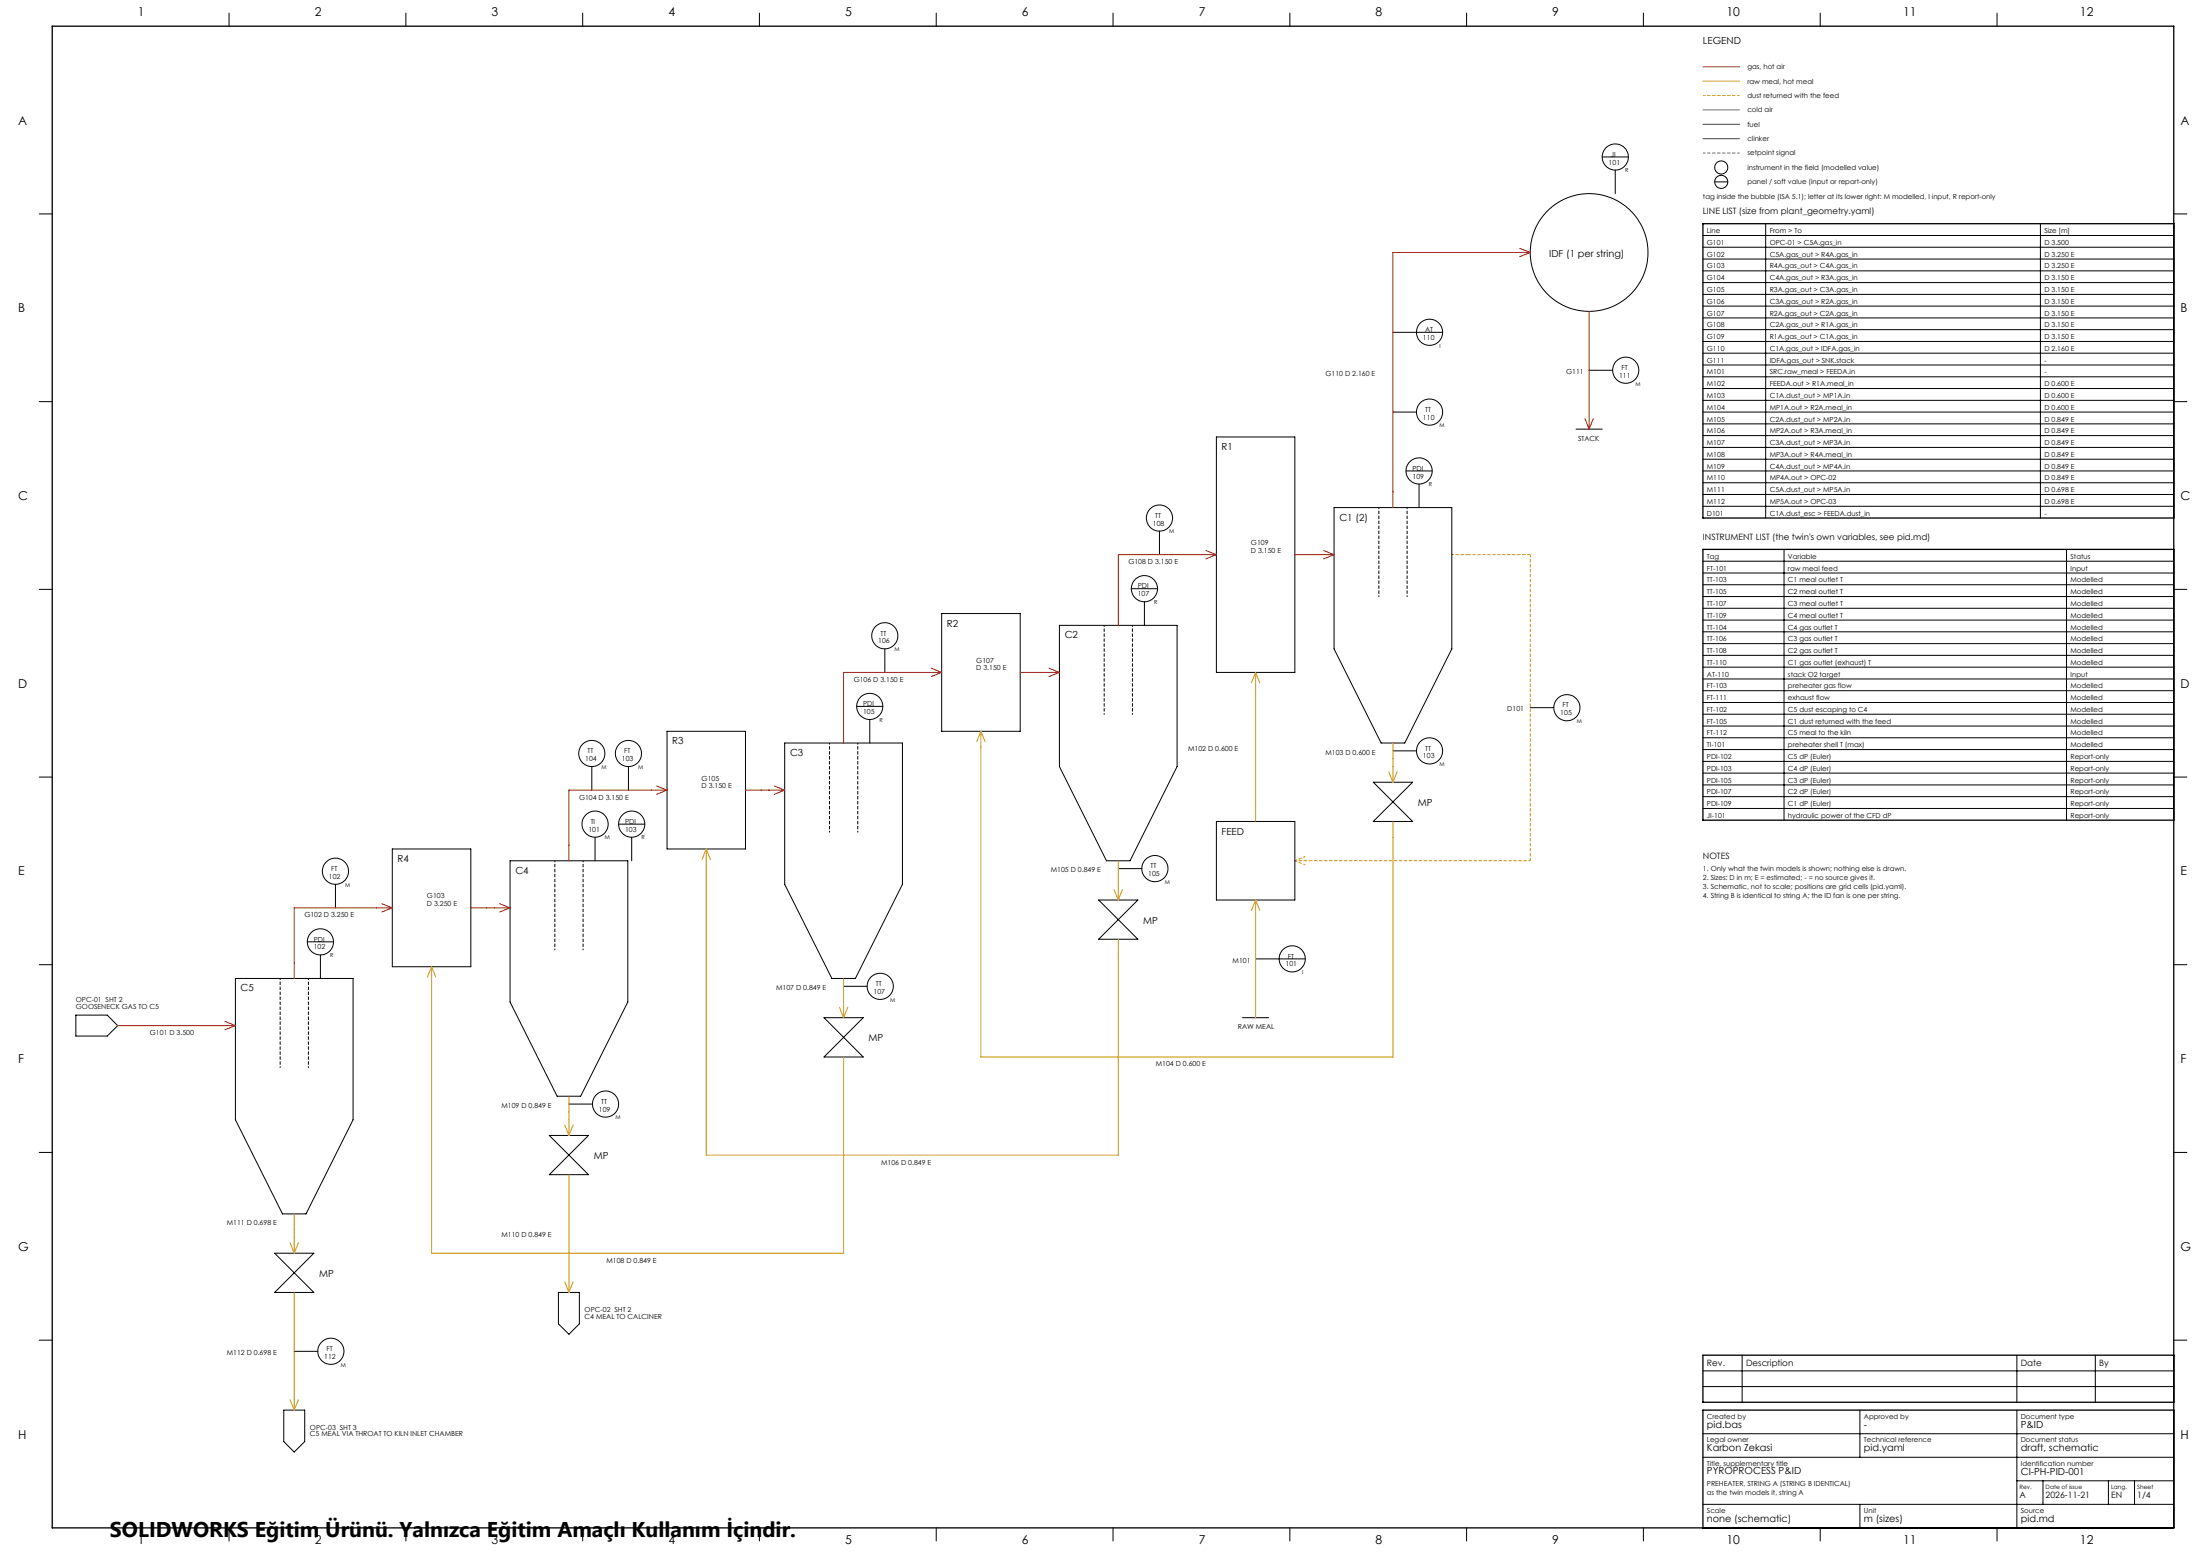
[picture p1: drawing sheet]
<svg xmlns="http://www.w3.org/2000/svg" width="841mm" height="594mm" viewBox="0 0 841 594" stroke-linecap="round" stroke-linejoin="round" font-family="sans-serif">
<g fill="none" stroke="#000" stroke-width=".38">
<path d="M87.6 5v5M155.2 5v5M222.7 5v5M290.3 5v5M357.9 5v5M425.5 5v5M493.1 5v5M560.6 5v5M628.2 5v5M695.8 5v5M763.4 5v5M612.5 60h10"/>
<path d="M617.5 65v9M655.5 69.5h5M15 81.8h5M651 90h180M651 94.5h180M651 99h180M675 85.5v112.5M780 85.5v112.5M831 81.8h5M651 103.5h180M651 108h180M651 112.5h180"/>
<path d="M651 117h180M532.5 127h19M651 121.5h180M651 126h180M651 130.5h180M651 135h180M651 139.5h180M15 153.5h5M532.5 157.5h9M607.5 141.5h9M651 157.5h180M651 144h180"/>
<path d="M651 148.5h180M651 153h180M831 153.5h5M465 167h30v90h-30zM602.5 164h10M651 162h180M651 166.5h180M651 171h180M651 175.5h180M510 194h45v54l-18 36h-9l-18-36zM537.5 180h10M542.5 185v9"/>
<path d="M651 180h180M651 184.5h180M651 189h180M651 193.5h180M443.2 203v9M651 214.5h180M651 219h180M682 210v103.5M790 210v103.5M15 225.3h5M360 234.5h30v45h-30zM405 239h45v54l-18 36h-9l-18-36z"/>
<path d="M432.5 225h10M437.5 230v9M651 223.5h180M651 228h180M651 232.5h180M651 237h180M831 225.3h5M338.2 248v9M651 241.5h180M651 246h180M651 250.5h180M651 255h180"/>
<path d="M651 259.5h180M255 279.5h30v45h-30zM327.5 270h10M332.5 275v9M585 270.5h9M651 264h180M651 268.5h180M651 273h180M651 277.5h180M15 297h5M226.2 293v9M240.2 293v9"/>
<path d="M300 284h45v54l-18 36h-9l-18-36zM525 299h15l-15 15h15zM532.5 287h9M651 282h180M651 286.5h180M651 291h180M651 295.5h180M831 297h5M236.5 315h10M465 314h30v30h-30zM651 300h180M651 304.5h180"/>
<path d="M651 309h180M128.2 338v9M150 324.5h30v45h-30zM195 329h45v54l-18 36h-9l-18-36zM227.5 320v9M241.5 320v9M427.5 332h9M420 344h15l-15 15h15zM15 368.8h5M90 374h45v54l-18 36h-9l-18-36zM117.5 360h10M122.5 365v9"/>
<path d="M322.5 377h9M480 366.5h19M831 368.8h5M29 388h12l4 4-4 4h-12zM315 389h15l-15 15h15zM475 389h10M210 434h15l-15 15h15zM217.5 422h9M15 440.5h5M831 440.5h5M105 479h15l-15 15h15zM213.5 494h8v12l-4 4-4-4z"/>
<path d="M15 512.3h5M112.5 516.5h9M666 518v18M771 518v18M801 518v18M831 512.3h5M108.5 539h8v12l-4 4-4-4zM651 524h180M651 530h180M711 539v18M771 539v45M651 548h180"/>
<path d="M651 557h180M651 575h180M711 575v9M771 566h60M781 566v9M806 566v9M816 566v9M87.6 584v5M155.2 584v5M222.7 584v5M290.3 584v5M357.9 584v5"/>
<path d="M425.5 584v5M493.1 584v5M560.6 584v5M628.2 584v5M695.8 584v5M763.4 584v5"/>
<circle cx="617.5" cy="60" r="5"/>
<circle cx="658" cy="64" r="2.5"/>
<circle cx="658" cy="69.5" r="2.5"/>
<circle cx="607.5" cy="96.5" r="22.5"/>
<circle cx="546.5" cy="127" r="5"/>
<circle cx="546.5" cy="157.5" r="5"/>
<circle cx="621.5" cy="141.5" r="5"/>
<circle cx="443.2" cy="198" r="5"/>
<circle cx="542.5" cy="180" r="5"/>
<circle cx="437.5" cy="225" r="5"/>
<circle cx="338.2" cy="243" r="5"/>
<circle cx="332.5" cy="270" r="5"/>
<circle cx="599" cy="270.5" r="5"/>
<circle cx="226.2" cy="288" r="5"/>
<circle cx="240.2" cy="288" r="5"/>
<circle cx="546.5" cy="287" r="5"/>
<circle cx="227.5" cy="315" r="5"/>
<circle cx="241.5" cy="315" r="5"/>
<circle cx="128.2" cy="333" r="5"/>
<circle cx="441.5" cy="332" r="5"/>
<circle cx="122.5" cy="360" r="5"/>
<circle cx="336.5" cy="377" r="5"/>
<circle cx="494" cy="366.5" r="5"/>
<circle cx="231.5" cy="422" r="5"/>
<circle cx="126.5" cy="516.5" r="5"/>
</g>
<path d="M527.1 194v34.2M537.9 194v34.2M422.1 239v34.2M432.9 239v34.2M317.1 284v34.2M327.9 284v34.2M212.1 329v34.2M222.9 329v34.2M107.1 374v34.2M117.9 374v34.2" fill="none" stroke="#000" stroke-width=".38" stroke-dasharray="1.3 .6" stroke-dashoffset=".7" stroke-linecap="butt"/>
<path d="M555 212h6M501 329h-6M585 329h-84" fill="none" stroke="#c89600" stroke-width=".38" stroke-dasharray="1.3 .6" stroke-dashoffset=".5" stroke-linecap="butt"/>
<path d="M561 212h24" fill="none" stroke="#c89600" stroke-width=".38" stroke-dasharray="1.3 .6" stroke-dashoffset=".1" stroke-linecap="butt"/>
<path d="M585 212v117" fill="none" stroke="#c89600" stroke-width=".38" stroke-dasharray="1.3 .6" stroke-dashoffset=".2" stroke-linecap="butt"/>
<path d="M495 329l4 1.6M495 329l4-1.6" fill="none" stroke="#c89600" stroke-width=".38" stroke-dasharray="1.3 .6" stroke-dashoffset=".4" stroke-linecap="butt"/>
<path d="M651 36.5h14" fill="none" stroke="#c89600" stroke-width=".38" stroke-dasharray="1.3 .6" stroke-dashoffset=".3" stroke-linecap="butt"/>
<path d="M651 58.5h14" fill="none" stroke="#6e6e6e" stroke-width=".38" stroke-dasharray="1.3 .6" stroke-dashoffset=".3" stroke-linecap="butt"/>
<path d="M20 10h811v574h-811zM831 85.5h-180v112.5h180M831 210h-180v103.5h180M831 518h-180v18h180M831 539h-180v45" fill="none" stroke="#000" stroke-width=".5"/>
<g fill="none" stroke="#d20000" stroke-width=".38">
<path d="M651 25.5h14M581 94.9l4 1.6M585 96.5h-52.5v97.5M585 96.5l-4 1.6M607.5 119v45M605.9 160l1.6 4M609.1 160l-1.6 4M461 210.4l4 1.6M465 212h-37.5v27M465 212l-4 1.6M495 212h15M506 210.4l4 1.6"/>
<path d="M510 212l-4 1.6M356 255.4l4 1.6M360 257h-37.5v27M360 257l-4 1.6M390 257h15M401 255.4l4 1.6M405 257l-4 1.6M251 300.4l4 1.6M255 302h-37.5v27M255 302l-4 1.6M285 302h15M296 300.4l4 1.6"/>
<path d="M300 302l-4 1.6M146 345.4l4 1.6M150 347h-37.5v27M150 347l-4 1.6M180 347h15M191 345.4l4 1.6M195 347l-4 1.6M45 392h45M86 390.4l4 1.6M90 392l-4 1.6"/>
</g>
<g fill="none" stroke="#c89600" stroke-width=".38">
<path d="M651 31h14M480 257v57M480 257l-1.6 4M480 257l1.6 4M375 279.5v124.5h157.5v-90M375 279.5l-1.6 4M375 279.5l1.6 4M530.9 295l1.6 4M532.5 284v15M534.1 295l-1.6 4M270 324.5v117h157.5v-82.5M270 324.5l-1.6 4"/>
<path d="M270 324.5l1.6 4M427.5 329v15M425.9 340l1.6 4M429.1 340l-1.6 4M480 344v45M480 344l-1.6 4M480 344l1.6 4M165 369.5v109.5h157.5v-75M165 369.5l-1.6 4M165 369.5l1.6 4M322.5 374v15M320.9 385l1.6 4"/>
<path d="M324.1 385l-1.6 4M217.5 419v15M215.9 430l1.6 4M219.1 430l-1.6 4M217.5 449v45M110.9 475l1.6 4M112.5 464v15M114.1 475l-1.6 4M112.5 494v45M215.9 490l1.6 4M219.1 490l-1.6 4M110.9 535l1.6 4"/>
<path d="M114.1 535l-1.6 4"/>
</g>
<path d="M651 53h14" fill="none" stroke="#784614" stroke-width=".38"/>
<path d="M651 47.5h14" fill="none" stroke="#008c3c" stroke-width=".38"/>
<path d="M651 42h14" fill="none" stroke="#1e5adc" stroke-width=".38"/>
<text font-size="8.2" x="42.1" y="587.3">SOLIDWORKS Eğitim Ürünü. Yalnızca Eğitim Amaçlı Kullanım İçindir.</text>
<g font-size="4.7">
<text x="52.7" y="6">1</text>
<text x="120.3" y="6">2</text>
<text x="187.9" y="6">3</text>
<text x="255.5" y="6">4</text>
<text x="323.1" y="6">5</text>
<text x="390.7" y="6">6</text>
<text x="458.2" y="6">7</text>
<text x="525.8" y="6">8</text>
<text x="593.4" y="6">9</text>
<text x="659.9" y="6">10</text>
<text x="727.5" y="6">11</text>
<text x="795.1" y="6">12</text>
<text x="7" y="47.6">A</text>
<text x="833.5" y="47.6">A</text>
<text x="7" y="119.4">B</text>
<text x="833.5" y="119.4">B</text>
<text x="7" y="191.1">C</text>
<text x="833.5" y="191.1">C</text>
<text x="7" y="262.9">D</text>
<text x="833.5" y="262.9">D</text>
<text x="7" y="334.6">E</text>
<text x="833.5" y="334.6">E</text>
<text x="7" y="406.4">F</text>
<text x="833.5" y="406.4">F</text>
<text x="7" y="478.1">G</text>
<text x="833.5" y="478.1">G</text>
<text x="7" y="549.9">H</text>
<text x="833.5" y="549.9">H</text>
<text x="52.7" y="590">1</text>
<text x="120.3" y="590">2</text>
<text x="187.9" y="590">3</text>
<text x="255.5" y="590">4</text>
<text x="323.1" y="590">5</text>
<text x="390.7" y="590">6</text>
<text x="458.2" y="590">7</text>
<text x="525.8" y="590">8</text>
<text x="593.4" y="590">9</text>
<text x="659.9" y="590">10</text>
<text x="727.5" y="590">11</text>
<text x="795.1" y="590">12</text>
</g>
<g font-size="3.7">
<text x="651" y="17">LEGEND</text>
<text x="592.2" y="98.1">IDF (1 per string)</text>
<text x="467" y="172">R1</text>
<text x="512" y="199">C1 (2)</text>
<text x="362" y="239.5">R2</text>
<text x="407" y="244">C2</text>
<text x="257" y="284.5">R3</text>
<text x="302" y="289">C3</text>
<text x="542" y="308.1">MP</text>
<text x="467" y="319">FEED</text>
<text x="152" y="329.5">R4</text>
<text x="197" y="334">C4</text>
<text x="437" y="353.1">MP</text>
<text x="92" y="379">C5</text>
<text x="332" y="398.1">MP</text>
<text x="227" y="443.1">MP</text>
<text x="122" y="488.1">MP</text>
<text x="652.5" y="545.8">pid.bas</text>
<text x="712.5" y="545.8">-</text>
<text x="772.5" y="545.8">P&amp;ID</text>
<text x="652.5" y="554.8">Karbon Zekasi</text>
<text x="712.5" y="554.8">pid.yaml</text>
<text x="772.5" y="554.8">draft, schematic</text>
<text x="652.5" y="563.5">PYROPROCESS P&amp;ID</text>
<text x="772.5" y="563.8">CI-PH-PID-001</text>
<text x="652.5" y="581.8">none (schematic)</text>
<text x="712.5" y="581.8">m (sizes)</text>
<text x="772.5" y="581.8">pid.md</text>
</g>
<g font-size="3.3">
<text x="651" y="81.8">LINE LIST (size from plant_geometry.yaml)</text>
<text x="651" y="206.3">INSTRUMENT LIST (the twin's own variables, see pid.md)</text>
<text x="651" y="328.3">NOTES</text>
<text x="652.5" y="522.3">Rev.</text>
<text x="667.5" y="522.3">Description</text>
<text x="772.5" y="522.3">Date</text>
<text x="802.5" y="522.3">By</text>
<text x="772" y="572.8">A</text>
<text x="782" y="572.8">2026-11-21</text>
<text x="807" y="572.8">EN</text>
<text x="817" y="572.8">1/4</text>
</g>
<g font-size="2.7">
<text x="668" y="26.4">gas, hot air</text>
<text x="668" y="31.9">raw meal, hot meal</text>
<text x="668" y="37.4">dust returned with the feed</text>
<text x="668" y="42.9">cold air</text>
<text x="668" y="48.4">fuel</text>
<text x="668" y="53.9">clinker</text>
<text x="615.8" y="59.9">JI</text>
<text x="668" y="59.4">setpoint signal</text>
<text x="615" y="62.9">101</text>
<text x="668" y="64.9">instrument in the field (modelled value)</text>
<text x="668" y="70.4">panel / soft value (input or report-only)</text>
<text x="651" y="75.9">tag inside the bubble (ISA 5.1); letter at its lower right: M modelled, I input, R report-only</text>
<text x="652.5" y="89.1">Line</text>
<text x="676.5" y="89.1">From &gt; To</text>
<text x="781.5" y="89.1">Size [m]</text>
<text x="652.5" y="93.6">G101</text>
<text x="676.5" y="93.6">OPC-01 &gt; C5A.gas_in</text>
<text x="781.5" y="93.6">D 3.500</text>
<text x="652.5" y="98.1">G102</text>
<text x="676.5" y="98.1">C5A.gas_out &gt; R4A.gas_in</text>
<text x="781.5" y="98.1">D 3.250 E</text>
<text x="652.5" y="102.6">G103</text>
<text x="652.5" y="107.1">G104</text>
<text x="676.5" y="102.6">R4A.gas_out &gt; C4A.gas_in</text>
<text x="676.5" y="107.1">C4A.gas_out &gt; R3A.gas_in</text>
<text x="781.5" y="102.6">D 3.250 E</text>
<text x="781.5" y="107.1">D 3.150 E</text>
<text x="652.5" y="111.6">G105</text>
<text x="676.5" y="111.6">R3A.gas_out &gt; C3A.gas_in</text>
<text x="781.5" y="111.6">D 3.150 E</text>
<text x="652.5" y="116.1">G106</text>
<text x="676.5" y="116.1">C3A.gas_out &gt; R2A.gas_in</text>
<text x="781.5" y="116.1">D 3.150 E</text>
<text x="652.5" y="120.6">G107</text>
<text x="652.5" y="125.1">G108</text>
<text x="676.5" y="120.6">R2A.gas_out &gt; C2A.gas_in</text>
<text x="676.5" y="125.1">C2A.gas_out &gt; R1A.gas_in</text>
<text x="781.5" y="120.6">D 3.150 E</text>
<text x="781.5" y="125.1">D 3.150 E</text>
<text x="544" y="129.9">110</text>
<text x="544.8" y="126.9">AT</text>
<text x="652.5" y="129.6">G109</text>
<text x="676.5" y="129.6">R1A.gas_out &gt; C1A.gas_in</text>
<text x="781.5" y="129.6">D 3.150 E</text>
<text x="652.5" y="134.1">G110</text>
<text x="676.5" y="134.1">C1A.gas_out &gt; IDFA.gas_in</text>
<text x="781.5" y="134.1">D 2.160 E</text>
<text x="506.7" y="143.7">G110 D 2.160 E</text>
<text x="598.7" y="142.9">G111</text>
<text x="619.8" y="141.4">FT</text>
<text x="652.5" y="138.6">G111</text>
<text x="652.5" y="143.1">M101</text>
<text x="676.5" y="138.6">IDFA.gas_out &gt; SNK.stack</text>
<text x="676.5" y="143.1">SRC.raw_meal &gt; FEEDA.in</text>
<text x="781.5" y="138.6">-</text>
<text x="781.5" y="143.1">-</text>
<text x="618.9" y="144.4">111</text>
<text x="652.5" y="147.6">M102</text>
<text x="676.5" y="147.6">FEEDA.out &gt; R1A.meal_in</text>
<text x="781.5" y="147.6">D 0.600 E</text>
<text x="652.5" y="152.1">M103</text>
<text x="676.5" y="152.1">C1A.dust_out &gt; MP1A.in</text>
<text x="781.5" y="152.1">D 0.600 E</text>
<text x="544" y="160.4">110</text>
<text x="544.8" y="157.4">TT</text>
<text x="652.5" y="156.6">M104</text>
<text x="652.5" y="161.1">M105</text>
<text x="676.5" y="156.6">MP1A.out &gt; R2A.meal_in</text>
<text x="676.5" y="161.1">C2A.dust_out &gt; MP2A.in</text>
<text x="781.5" y="156.6">D 0.600 E</text>
<text x="781.5" y="161.1">D 0.849 E</text>
<text x="652.5" y="165.6">M106</text>
<text x="676.5" y="165.6">MP2A.out &gt; R3A.meal_in</text>
<text x="781.5" y="165.6">D 0.849 E</text>
<text x="603.2" y="168.4">STACK</text>
<text x="652.5" y="170.1">M107</text>
<text x="676.5" y="170.1">C3A.dust_out &gt; MP3A.in</text>
<text x="781.5" y="170.1">D 0.849 E</text>
<text x="539.9" y="179.9">PDI</text>
<text x="652.5" y="174.6">M108</text>
<text x="652.5" y="179.1">M109</text>
<text x="676.5" y="174.6">MP3A.out &gt; R4A.meal_in</text>
<text x="676.5" y="179.1">C4A.dust_out &gt; MP4A.in</text>
<text x="781.5" y="174.6">D 0.849 E</text>
<text x="781.5" y="179.1">D 0.849 E</text>
<text x="539.9" y="182.9">109</text>
<text x="652.5" y="183.6">M110</text>
<text x="676.5" y="183.6">MP4A.out &gt; OPC-02</text>
<text x="781.5" y="183.6">D 0.849 E</text>
<text x="652.5" y="188.1">M111</text>
<text x="676.5" y="188.1">C5A.dust_out &gt; MP5A.in</text>
<text x="781.5" y="188.1">D 0.698 E</text>
<text x="441.6" y="197.9">TT</text>
<text x="652.5" y="192.6">M112</text>
<text x="652.5" y="197.1">D101</text>
<text x="676.5" y="192.6">MP5A.out &gt; OPC-03</text>
<text x="676.5" y="197.1">C1A.dust_esc &gt; FEEDA.dust_in</text>
<text x="781.5" y="192.6">D 0.698 E</text>
<text x="781.5" y="197.1">-</text>
<text x="440.7" y="200.9">108</text>
<text x="478.2" y="208.4">G109</text>
<text x="431.3" y="215.6">G108 D 3.150 E</text>
<text x="478.2" y="211.2">D 3.150 E</text>
<text x="652.5" y="213.6">Tag</text>
<text x="683.5" y="213.6">Variable</text>
<text x="791.5" y="213.6">Status</text>
<text x="652.5" y="218.1">FT-101</text>
<text x="683.5" y="218.1">raw meal feed</text>
<text x="791.5" y="218.1">Input</text>
<text x="434.9" y="224.9">PDI</text>
<text x="434.9" y="227.9">107</text>
<text x="652.5" y="222.6">TT-103</text>
<text x="652.5" y="227.1">TT-105</text>
<text x="683.5" y="222.6">C1 meal outlet T</text>
<text x="683.5" y="227.1">C2 meal outlet T</text>
<text x="791.5" y="222.6">Modelled</text>
<text x="791.5" y="227.1">Modelled</text>
<text x="652.5" y="231.6">TT-107</text>
<text x="683.5" y="231.6">C3 meal outlet T</text>
<text x="791.5" y="231.6">Modelled</text>
<text x="652.5" y="236.1">TT-109</text>
<text x="683.5" y="236.1">C4 meal outlet T</text>
<text x="791.5" y="236.1">Modelled</text>
<text x="335.7" y="245.9">106</text>
<text x="336.5" y="242.9">TT</text>
<text x="652.5" y="240.6">TT-104</text>
<text x="652.5" y="245.1">TT-106</text>
<text x="683.5" y="240.6">C4 gas outlet T</text>
<text x="683.5" y="245.1">C3 gas outlet T</text>
<text x="791.5" y="240.6">Modelled</text>
<text x="791.5" y="245.1">Modelled</text>
<text x="652.5" y="249.6">TT-108</text>
<text x="683.5" y="249.6">C2 gas outlet T</text>
<text x="791.5" y="249.6">Modelled</text>
<text x="373.2" y="253.4">G107</text>
<text x="373.2" y="256.2">D 3.150 E</text>
<text x="652.5" y="254.1">TT-110</text>
<text x="683.5" y="254.1">C1 gas outlet (exhaust) T</text>
<text x="791.5" y="254.1">Modelled</text>
<text x="326.3" y="260.6">G106 D 3.150 E</text>
<text x="652.5" y="258.6">AT-110</text>
<text x="652.5" y="263.1">FT-103</text>
<text x="683.5" y="258.6">stack O2 target</text>
<text x="683.5" y="263.1">preheater gas flow</text>
<text x="791.5" y="258.6">Input</text>
<text x="791.5" y="263.1">Modelled</text>
<text x="329.9" y="269.9">PDI</text>
<text x="652.5" y="267.6">FT-111</text>
<text x="683.5" y="267.6">exhaust flow</text>
<text x="791.5" y="267.6">Modelled</text>
<text x="329.9" y="272.9">105</text>
<text x="576.2" y="271.9">D101</text>
<text x="596.4" y="273.4">105</text>
<text x="597.3" y="270.4">FT</text>
<text x="652.5" y="272.1">FT-102</text>
<text x="683.5" y="272.1">C5 dust escaping to C4</text>
<text x="791.5" y="272.1">Modelled</text>
<text x="652.5" y="276.6">FT-105</text>
<text x="652.5" y="281.1">FT-112</text>
<text x="683.5" y="276.6">C1 dust returned with the feed</text>
<text x="683.5" y="281.1">C5 meal to the kiln</text>
<text x="791.5" y="276.6">Modelled</text>
<text x="791.5" y="281.1">Modelled</text>
<text x="224.6" y="287.9">TT</text>
<text x="238.5" y="287.9">FT</text>
<text x="454.2" y="286.9">M102 D 0.600 E</text>
<text x="544.8" y="286.9">TT</text>
<text x="652.5" y="285.6">TI-101</text>
<text x="683.5" y="285.6">preheater shell T (max)</text>
<text x="791.5" y="285.6">Modelled</text>
<text x="223.7" y="290.9">104</text>
<text x="237.7" y="290.9">103</text>
<text x="506.7" y="288.4">M103 D 0.600 E</text>
<text x="544" y="289.9">103</text>
<text x="652.5" y="290.1">PDI-102</text>
<text x="683.5" y="290.1">C5 dP (Euler)</text>
<text x="791.5" y="290.1">Report-only</text>
<text x="268.2" y="298.4">G105</text>
<text x="652.5" y="294.6">PDI-103</text>
<text x="652.5" y="299.1">PDI-105</text>
<text x="683.5" y="294.6">C4 dP (Euler)</text>
<text x="683.5" y="299.1">C3 dP (Euler)</text>
<text x="791.5" y="294.6">Report-only</text>
<text x="791.5" y="299.1">Report-only</text>
<text x="221.3" y="305.6">G104 D 3.150 E</text>
<text x="268.2" y="301.2">D 3.150 E</text>
<text x="652.5" y="303.6">PDI-107</text>
<text x="683.5" y="303.6">C2 dP (Euler)</text>
<text x="791.5" y="303.6">Report-only</text>
<text x="652.5" y="308.1">PDI-109</text>
<text x="683.5" y="308.1">C1 dP (Euler)</text>
<text x="791.5" y="308.1">Report-only</text>
<text x="225" y="317.9">101</text>
<text x="225.8" y="314.9">TI</text>
<text x="238.9" y="314.9">PDI</text>
<text x="238.9" y="317.9">103</text>
<text x="652.5" y="312.6">JI-101</text>
<text x="683.5" y="312.6">hydraulic power of the CFD dP</text>
<text x="791.5" y="312.6">Report-only</text>
<text x="125.7" y="335.9">102</text>
<text x="126.5" y="332.9">FT</text>
<text x="401.7" y="333.4">M105 D 0.849 E</text>
<text x="438.9" y="334.9">105</text>
<text x="439.8" y="331.9">TT</text>
<text x="651" y="332.9">1. Only what the twin models is shown; nothing else is drawn.</text>
<text x="651" y="336.4">2. Sizes: D in m; E = estimated; - = no source gives it.</text>
<text x="651" y="339.9">3. Schematic, not to scale; positions are grid cells (pid.yaml).</text>
<text x="163.2" y="343.4">G103</text>
<text x="163.2" y="346.2">D 3.250 E</text>
<text x="651" y="343.4">4. String B is identical to string A; the ID fan is one per string.</text>
<text x="116.4" y="350.6">G102 D 3.250 E</text>
<text x="119.9" y="359.9">PDI</text>
<text x="119.9" y="362.9">102</text>
<text x="471.2" y="367.9">M101</text>
<text x="491.5" y="369.4">101</text>
<text x="492.3" y="366.4">FT</text>
<text x="334.8" y="376.9">TT</text>
<text x="29" y="382.9">OPC-01 SHT 2</text>
<text x="296.7" y="378.4">M107 D 0.849 E</text>
<text x="334" y="379.9">107</text>
<text x="29" y="385.5">GOOSENECK GAS TO C5</text>
<text x="57.3" y="395.6">G101 D 3.500</text>
<text x="473.2" y="393.4">RAW MEAL</text>
<text x="441.8" y="407.6">M104 D 0.600 E</text>
<text x="191.7" y="423.4">M109 D 0.849 E</text>
<text x="229" y="424.9">109</text>
<text x="229.8" y="421.9">TT</text>
<text x="336.8" y="445.1">M106 D 0.849 E</text>
<text x="86.7" y="468.4">M111 D 0.698 E</text>
<text x="191.7" y="472.9">M110 D 0.849 E</text>
<text x="231.8" y="482.6">M108 D 0.849 E</text>
<text x="223.5" y="501.4">OPC-02 SHT 2</text>
<text x="223.5" y="504">C4 MEAL TO CALCINER</text>
<text x="86.7" y="517.9">M112 D 0.698 E</text>
<text x="124" y="519.4">112</text>
<text x="124.8" y="516.4">FT</text>
<text x="652.5" y="542.2">Created by</text>
<text x="712.5" y="542.2">Approved by</text>
<text x="772.5" y="542.2">Document type</text>
<text x="118.5" y="546.4">OPC-03 SHT 3</text>
<text x="118.5" y="549">C5 MEAL VIA THROAT TO KILN INLET CHAMBER</text>
<text x="652.5" y="551.2">Legal owner</text>
<text x="712.5" y="551.2">Technical reference</text>
<text x="772.5" y="551.2">Document status</text>
<text x="652.5" y="560.2">Title, supplementary title</text>
<text x="772.5" y="560.2">Identification number</text>
<text x="652.5" y="568.1">PREHEATER, STRING A (STRING B IDENTICAL)</text>
<text x="652.5" y="571.6">as the twin models it, string A</text>
<text x="652.5" y="578.2">Scale</text>
<text x="712.5" y="578.2">Unit</text>
<text x="772.5" y="578.2">Source</text>
</g>
<g font-size="2.3">
<text x="772" y="569">Rev.</text>
<text x="782" y="569">Date of issue</text>
<text x="807" y="569">Lang.</text>
<text x="817" y="569">Sheet</text>
</g>
<g font-size="2.1">
<text x="621.3" y="65.9">R</text>
<text x="550.3" y="132.9">I</text>
<text x="625.2" y="147.4">M</text>
<text x="550.3" y="163.4">M</text>
<text x="546.2" y="185.9">R</text>
<text x="447" y="203.9">M</text>
<text x="441.2" y="230.9">R</text>
<text x="342" y="248.9">M</text>
<text x="336.2" y="275.9">R</text>
<text x="602.7" y="276.4">M</text>
<text x="230" y="293.9">M</text>
<text x="244" y="293.9">M</text>
<text x="550.3" y="292.9">M</text>
<text x="231.3" y="320.9">M</text>
<text x="245.2" y="320.9">R</text>
<text x="132" y="338.9">M</text>
<text x="445.2" y="337.9">M</text>
<text x="126.3" y="365.9">R</text>
<text x="497.7" y="372.4">I</text>
<text x="340.2" y="382.9">M</text>
<text x="235.3" y="427.9">M</text>
<text x="130.2" y="522.4">M</text>
</g>
</svg>
